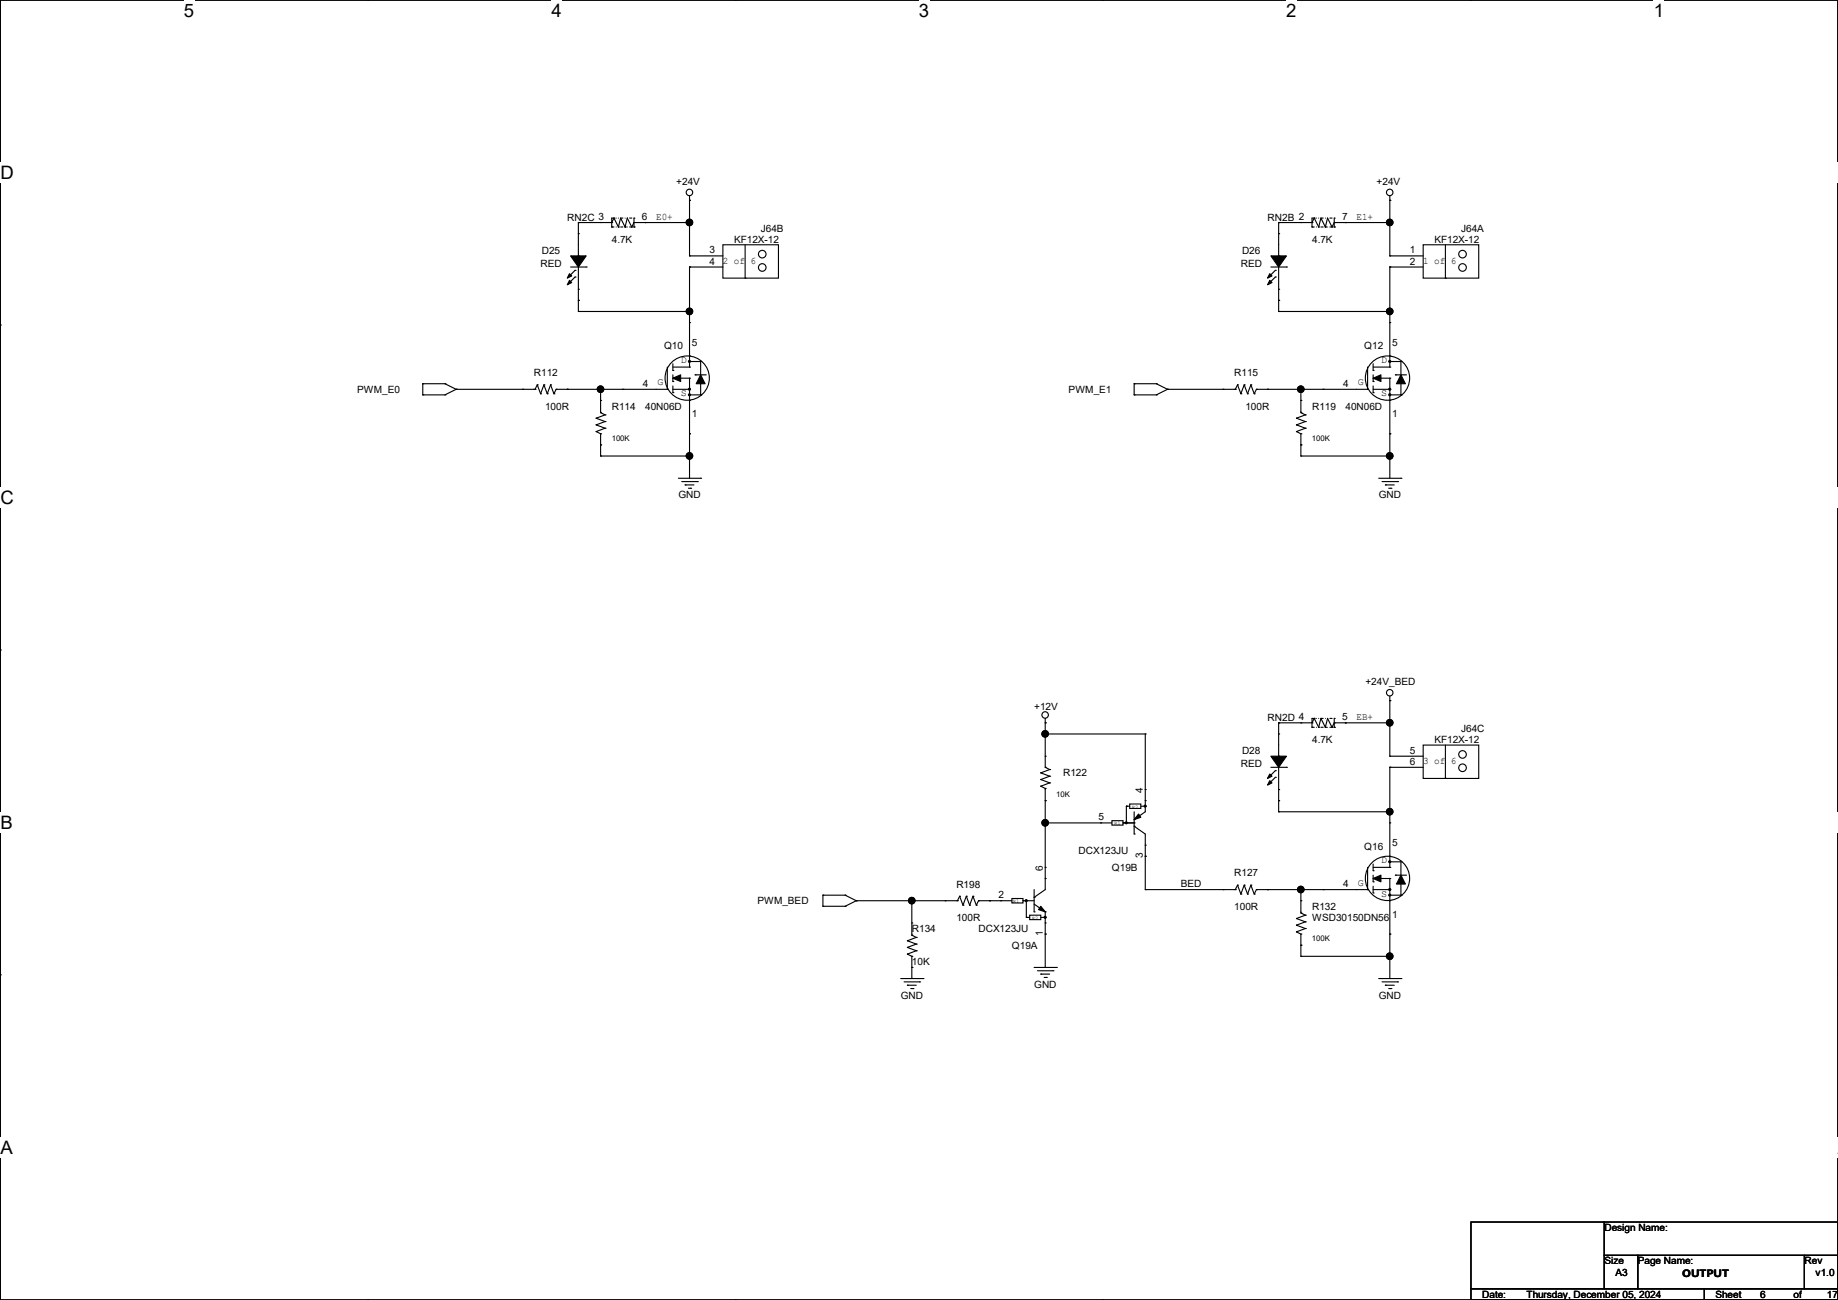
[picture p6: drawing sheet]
<svg xmlns="http://www.w3.org/2000/svg" width="420mm" height="297mm" viewBox="0 0 420 297" stroke-linecap="round" stroke-linejoin="round" font-family="sans-serif">
<path d="M.1 0h419.8v297h-419.8z" fill="none" stroke="#000" stroke-width=".25"/>
<path d="M42 0h2.4v4.8h-2.4z" fill="#fff"/>
<path d="M84 0h.1M84 297h.1" fill="none" stroke="#000" stroke-width=".25"/>
<path d="M126 0h2.4v4.8h-2.4z" fill="#fff"/>
<path d="M168 0h.1M168 297h.1" fill="none" stroke="#000" stroke-width=".25"/>
<path d="M210 0h2.3v4.8h-2.3z" fill="#fff"/>
<path d="M252 0h.1M252 297h.1" fill="none" stroke="#000" stroke-width=".25"/>
<path d="M293.9 0h2.4v4.8h-2.4z" fill="#fff"/>
<path d="M336 0h.1M336 297h.1" fill="none" stroke="#000" stroke-width=".25"/>
<g fill="#fff">
<path d="M377.9 0h2.4v4.8h-2.4z"/>
<path d="M.1 37.1h3v4.8h-3z"/>
<path d="M419.9 37.1l.1 4.8z"/>
<path d="M.1 111.3h3v4.8h-3z"/>
<path d="M419.9 111.3l.1 4.8z"/>
</g>
<path d="M.1 74.3h.1M419.9 74.3h.1" fill="none" stroke="#000" stroke-width=".25"/>
<g fill="#fff">
<path d="M.1 185.6h2.8v4.7h-2.8z"/>
<path d="M419.9 185.6l.1 4.7z"/>
</g>
<path d="M.1 148.5h.1M419.9 148.5h.1" fill="none" stroke="#000" stroke-width=".25"/>
<g fill="#fff">
<path d="M0 259.8h2.9v4.7h-2.9z"/>
<path d="M419.9 259.8h.1v4.7h-.1z"/>
</g>
<g fill="none" stroke="#000" stroke-width=".25">
<path d="M132.2 58.5h.1M132.2 53.4h.1M132.2 50.8h.1M132.2 50.8h7.6M132.2 50.8v7.7M137.2 50.8h.1M139.8 51.9h.1M139.8 50.8h.1M139.8 49.8v2.1M140.3 49.8h.1M140.3 49.8l1 2.1M140.3 49.8l-.5 1"/>
<path d="M141.3 51.9h.1M141.3 51.9l.5-2.1 1 2.1M142.8 51.9h.1M142.8 51.9l.5-2.1 1.1 2.1M144.4 51.9h.1M144.9 51.9h.1M144.9 50.8h.1M144.9 50.8h12.7M144.9 49.8v2.1M144.9 50.8l-.5 1.1M147.4 50.8h.1M157.6 45.8h.1"/>
<path d="M157.6 58.5h.1M157.6 50.8h.1M157.6 44.7v13.8M157.6 58.5h7.6M165.2 55.9h12.7v7.6h-12.7zM170.3 55.9v7.6M292.2 58.5h.1M292.2 53.4h.1M292.2 50.8h.1M292.2 50.8h7.6M292.2 50.8v7.7M297.3 50.8h.1"/>
<path d="M299.8 51.9h.1M299.8 50.8h.1M299.8 49.8v2.1M300.3 49.8h.1M300.3 49.8l1 2.1M300.3 49.8l-.5 1M301.3 51.9h.1M301.3 51.9l.5-2.1 1.1 2.1M302.9 51.9h.1M302.9 51.9l.5-2.1 1 2.1M304.4 51.9h.1M304.9 51.9h.1"/>
<path d="M304.9 50.8h.1M304.9 49.8v2.1M304.9 50.8l-.5 1.1M304.9 50.8h12.7M307.4 50.8h.1M317.6 45.8h.1M317.6 58.5h.1M317.6 50.8h.1M317.6 44.7v13.8M317.6 58.5h7.6M325.2 55.9h12.7v7.6h-12.7zM330.3 55.9v7.6"/>
<path d="M130.4 61h3.5M131.4 61.8h.1M131.4 63.3h.1M131.4 61.8l-1.5 1.5M131.4 63.3l-1.5 1.5M132.2 66.1h.1M132.2 68.6h.1M132.2 71.2h.1M132.2 61v10.2M132.2 71.2h25.4M133.9 61h.1M157.6 73.7h.1"/>
<path d="M157.6 61h.1M157.6 71.2h.1M157.6 61v22.9M157.6 61h7.6M170.3 63.5h.1M290.4 61h3.6M291.4 61.8h.1M291.4 63.3h.1M291.4 61.8l-1.5 1.5M291.4 63.3l-1.5 1.5M292.2 66.1h.1M292.2 68.6h.1"/>
<path d="M292.2 71.2h.1M292.2 61v10.2M292.2 71.2h25.4M294 61h.1M317.6 73.7h.1M317.6 61h.1M317.6 71.2h.1M317.6 61v22.9M317.6 61h7.6M330.3 63.5h.1M96.6 90.2h.1M96.6 87.7h.1"/>
<path d="M96.6 87.7h5.1M96.6 90.2h5.1M96.6 87.7v2.5M101.7 87.7h.1M101.7 90.2h.1M101.7 87.7l2.5 1.2M104.2 88.9h.1M104.2 88.9l-2.5 1.3M104.2 88.9h18.1M119.5 88.9h.1M122.3 88.9h.1M122.8 87.9h.1"/>
<path d="M122.8 87.9l-.5 1M122.8 87.9l.7 2.1M123.5 90h.1M124.3 87.9h.1M124.3 87.9l-.8 2.1M124.3 87.9l.8 2.1M125.1 90h.1M125.8 87.9h.1M125.8 87.9l-.7 2.1M125.8 87.9l.8 2.1M126.6 90h.1M127.1 88.9h.1"/>
<path d="M127.1 88.9l-.5 1.1M127.1 88.9h25.4M129.6 88.9h.1M136.2 95.5h.1M136.2 97.1h.1M136.2 98.6h.1M136.2 95.5l2.1 .8M136.2 97.1l2.1 .7M136.2 98.6l1 .5M137.2 99.1h.1M137.2 94.3h.1M137.2 91.5h.1"/>
<path d="M137.2 88.9h.1M137.2 94.3l1.1 .5M137.2 88.9v5.4M137.2 99.1v5.1M138.3 94.8h.1M138.3 96.3h.1M138.3 97.8h.1M138.3 94.8l-2.1 .7M138.3 96.3l-2.1 .8M138.3 97.8l-2.1 .8M142.3 88.9h.1M152.5 88.9h.1"/>
<path d="M152.5 83.9v5M153.8 84.6h.1M153.8 87.2h.1M153.8 89.7h.1M153.8 88.9h3.8M153.8 86.4h3.8M153.8 83.9h3.8M153.8 83.1v1.5M153.8 85.6v1.6M153.8 88.2v1.5M157.6 88.9h.1M157.6 86.4h.1"/>
<path d="M157.6 83.9h.1M157.6 91.5h.1M157.6 81.3h.1M157.6 99.1h.1M157.6 90.2h2.5M157.6 86.4v22.9M157.6 82.6h2.5M158.8 85.6h.1M158.8 85.6h2.6M160.1 82.6h.1M160.1 90.2h.1M160.1 82.6v7.6"/>
<path d="M259.2 90.2h.1M259.2 87.7h.1M259.2 87.7h5M259.2 90.2h5M259.2 87.7v2.5M264.2 87.7h.1M264.2 90.2h.1M264.2 87.7l2.6 1.2M266.8 88.9h.1M266.8 88.9l-2.6 1.3M266.8 88.9h15.5M279.5 88.9h.1"/>
<path d="M282.3 88.9h.1M282.8 87.9h.1M282.8 87.9l-.5 1M282.8 87.9l.7 2.1M283.5 90h.1M284.3 87.9h.1M284.3 87.9l-.8 2.1M284.3 87.9l.8 2.1M285.1 90h.1M285.8 87.9h.1M285.8 87.9l-.7 2.1M285.8 87.9l.8 2.1"/>
<path d="M286.6 90h.1M287.1 88.9h.1M287.1 88.9h25.4M287.1 88.9l-.5 1.1M289.6 88.9h.1M296.2 95.5h.1M296.2 97.1h.1M296.2 98.6h.1M296.2 95.5l2.1 .8M296.2 97.1l2.1 .7M296.2 98.6l1.1 .5M297.3 99.1h.1"/>
<path d="M297.3 94.3h.1M297.3 91.5h.1M297.3 88.9h.1M297.3 88.9v5.4M297.3 99.1v5.1M297.3 94.3l1 .5M298.3 94.8h.1M298.3 96.3h.1M298.3 97.8h.1M298.3 94.8l-2.1 .7M298.3 96.3l-2.1 .8M298.3 97.8l-2.1 .8"/>
<path d="M302.3 88.9h.1M312.5 88.9h.1M312.5 83.9v5M313.8 84.6h.1M313.8 87.2h.1M313.8 89.7h.1M313.8 88.9h3.8M313.8 86.4h3.8M313.8 83.9h3.8M313.8 83.1v1.5M313.8 85.6v1.6M313.8 88.2v1.5"/>
<path d="M317.6 88.9h.1M317.6 86.4h.1M317.6 83.9h.1M317.6 91.5h.1M317.6 81.3h.1M317.6 99.1h.1M317.6 90.2h2.5M317.6 86.4v22.9M317.6 82.6h2.5M318.9 85.6h.1M318.9 85.6h2.5M320.1 82.6h.1"/>
<path d="M320.1 90.2h.1M320.1 82.6v7.6M137.2 101.6h.1M137.2 104.2h.1M137.2 104.2h20.4M155 109.3h5.1M155.8 110h3.5M156.5 110.8h.1M156.5 110.8h2.1M157.3 111.5h.5M157.6 104.2h.1M157.8 111.5h.1"/>
<path d="M159.3 110h.1M160.1 109.3h.1M297.3 101.6h.1M297.3 104.2h.1M297.3 104.2h20.3M315 109.3h5.1M315.8 110h3.6M316.6 110.8h.1M316.6 110.8h2M317.3 111.5h.5M317.6 104.2h.1M317.8 111.5h.1"/>
<path d="M319.4 110h.1M320.1 109.3h.1M317.6 159v13.8M237.8 179.6h.1M237.8 178.1h.1M237.8 176.6h.1M237.8 179.6l1 .5M237.8 178.1l2.1 .8M237.8 176.6l2.1 .7M238.8 165.1h.1M238.8 175.3h.1M238.8 172.8h.1"/>
<path d="M238.8 167.7h.1M238.8 164.1v11.2M238.8 175.3l1.1 .5M238.8 167.7h22.9M239.9 178.9h.1M239.9 177.3h.1M239.9 175.8h.1M239.9 178.9l-2.1 .7M239.9 177.3l-2.1 .8M239.9 175.8l-2.1 .8M261.7 167.7h.1M261.7 167.7v17.8l-2.5 1.7"/>
<path d="M290.4 175.3h3.6M291.4 176.1h.1M291.4 177.6h.1M291.4 176.1l-1.5 1.5M291.4 177.6l-1.5 1.5M292.2 172.8h.1M292.2 167.7h.1M292.2 165.1h.1M292.2 165.1h7.6M292.2 165.1v7.7M292.2 175.3v10.2M294 175.3h.1"/>
<path d="M297.3 165.1h.1M299.8 166.2h.1M299.8 165.1h.1M299.8 164.1v2.1M300.3 164.1h.1M300.3 164.1l1 2.1M300.3 164.1l-.5 1M301.3 166.2h.1M301.3 166.2l.5-2.1 1.1 2.1M302.9 166.2h.1M302.9 166.2l.5-2.1 1 2.1M304.4 166.2h.1"/>
<path d="M304.9 166.2h.1M304.9 165.1h.1M304.9 164.1v2.1M304.9 165.1l-.5 1.1M304.9 165.1h12.7M307.4 165.1h.1M317.6 160.1h.1M317.6 172.8h.1M317.6 175.3h.1M317.6 165.1h.1M317.6 175.3v22.9M317.6 172.8h7.6"/>
<path d="M317.6 175.3h7.6M325.2 170.2h12.7v7.6h-12.7zM330.3 177.8h.1M330.3 170.2v7.6M238.8 198.2h.1M238.8 180.1h.1M238.8 182.9h.1M238.8 188h.1M238.8 180.1v23.1l-2.5 1.8M238.8 188h15.3M251.5 188h.1M254.1 187.5h2.5v1h-2.5z"/>
<path d="M256.6 188h.1M256.6 188h2.6M257.4 184.2h.1M257.4 184.2h.7M257.4 184.2v3.8M258.1 183.7h2.6v1h-2.6zM259.2 187.2h.1M259.2 188.8h.1M259.2 190.5h.1M259.2 188h.1M259.2 185.5v5M259.2 188.8l2.5 1.7v12.7"/>
<path d="M260.7 184.2h1M261.7 193.1h.1M261.7 184.2h.1M261.7 182.9h.1M261.7 180.4h.1M261.7 195.6h.1M292.2 180.4h.1M292.2 182.9h.1M292.2 185.5h.1M292.2 185.5h25.4M312.5 198.2v5M313.8 198.9h.1"/>
<path d="M313.8 197.4v1.5M313.8 199.9v1.6M313.8 198.2h3.8M317.6 198.2h.1M317.6 195.6h.1M317.6 188h.1M317.6 185.5h.1M317.6 196.9h2.5M318.9 199.9h.1M318.9 199.9h2.5M320.1 196.9h.1M320.1 196.9v7.6"/>
<path d="M188 207.1h.1M188 204.5h.1M188 204.5h5.1M188 207.1h5.1M188 204.5v2.6M193.1 204.5h.1M193.1 207.1h.1M193.1 204.5l2.6 1.3M195.7 205.8h.1M195.7 205.8l-2.6 1.3M195.7 205.8h23.1M207.3 214.9h.1"/>
<path d="M207.3 216.5h.1M207.3 218h.1M207.3 214.9l2.1 .8M207.3 216.5l2.1 .7M207.3 218l1.1 .5M208.4 218.5h.1M208.4 213.7h.1M208.4 210.9h.1M208.4 205.8h.1M208.4 213.7l1 .5M208.4 205.8v7.9M208.4 218.5v5.1"/>
<path d="M209.4 214.2h.1M209.4 215.7h.1M209.4 217.2h.1M209.4 214.2l-2.1 .7M209.4 215.7l-2.1 .8M209.4 217.2l-2.1 .8M216 205.8h.1M218.8 205.8h.1M219.3 204.8h.1M219.3 204.8l-.5 1M219.3 204.8l.7 2M220 206.8h.1"/>
<path d="M220.8 204.8h.1M220.8 204.8l-.8 2M220.8 204.8l.8 2M221.6 206.8h.1M222.3 204.8h.1M222.3 204.8l-.7 2M222.3 204.8l.8 2M223.1 206.8h.1M223.6 205.8h.1M223.6 205.8h7.6M223.6 205.8l-.5 1M226.1 205.8h.1"/>
<path d="M228.7 205.8h.1M231.2 205.3h2.6v1h-2.6zM233.8 205.8h.1M233.8 205.8h2.5M234.5 209.6h.1M234.5 205.8h.1M234.5 209.6h.8M234.5 205.8v3.8M235.3 209.1h2.5v1h-2.5zM236.3 205h.1M236.3 208.3h.1M236.3 206.5l2.5 1.8"/>
<path d="M236.3 203.2v5.1M237.8 209.6h1M238.8 208.3h.1M238.8 210.9h.1M238.8 209.6h.1M238.8 200.7h.1M238.8 213.4h.1M238.8 208.3v12.7M261.7 203.2h.1M261.7 203.2h20.6M279.5 203.2h.1M282.3 203.2h.1"/>
<path d="M282.8 202.2h.1M282.8 202.2l-.5 1M282.8 202.2l.7 2.1M283.5 204.3h.1M284.3 202.2h.1M284.3 202.2l-.8 2.1M284.3 202.2l.8 2.1M285.1 204.3h.1M285.8 202.2h.1M285.8 202.2l-.7 2.1M285.8 202.2l.8 2.1M286.6 204.3h.1"/>
<path d="M287.1 203.2h.1M287.1 203.2l-.5 1.1M287.1 203.2h25.4M289.6 203.2h.1M296.2 209.8h.1M296.2 211.4h.1M296.2 212.9h.1M296.2 209.8l2.1 .8M296.2 211.4l2.1 .7M296.2 212.9l1.1 .5M297.3 213.4h.1M297.3 208.6h.1"/>
<path d="M297.3 215.9h.1M297.3 205.8h.1M297.3 203.2h.1M297.3 218.5h.1M297.3 208.6l1 .5M297.3 203.2v5.4M297.3 213.4v5.1M297.3 218.5h20.3M298.3 209.1h.1M298.3 210.6h.1M298.3 212.1h.1M298.3 209.1l-2.1 .7"/>
<path d="M298.3 210.6l-2.1 .8M298.3 212.1l-2.1 .8M302.3 203.2h.1M312.5 203.2h.1M313.8 201.5h.1M313.8 204h.1M313.8 202.5v1.5M313.8 203.2h3.8M313.8 200.7h3.8M317.6 203.2h.1M317.6 200.7h.1M317.6 205.8h.1"/>
<path d="M317.6 213.4h.1M317.6 218.5h.1M317.6 204.5h2.5M317.6 200.7v22.9M320.1 204.5h.1M.1 222.7h.1M205.8 223.6h5.1M206.6 224.3h3.5M207.3 225.1h.1M207.3 225.1h2.1M208.1 225.8h.5M208.4 221h.1"/>
<path d="M208.6 225.8h.1M210.1 224.3h.1M210.9 223.6h.1M236.3 221h5.1M237.1 221.8h3.5M237.8 222.5h.1M237.8 222.5h2.1M238.6 223.3h.5M239.1 223.3h.1M240.6 221.8h.1M241.4 221h.1M315 223.6h5.1"/>
<path d="M315.8 224.3h3.6M316.6 225.1h.1M316.6 225.1h2M317.3 225.8h.5M317.8 225.8h.1M319.4 224.3h.1M320.1 223.6h.1M419.9 222.7h.1M336.1 279.2h30.5v15.2h-30.5zM366.6 279.2h53.3v7.6h-53.3zM336.1 294.4h53.4v2.6h-53.4zM366.6 286.8h7.6v7.6h-7.6z"/>
<path d="M374.2 286.8h38.1v7.6h-38.1zM389.5 294.4h30.4v2.6h-30.4zM412.3 286.8h7.6v7.6h-7.6z"/>
<circle cx="157.5" cy="44" r=".74"/>
<circle cx="174.2" cy="58.1" r=".87"/>
<circle cx="317.6" cy="44" r=".74"/>
<circle cx="334.2" cy="58.1" r=".87"/>
<circle cx="174.2" cy="61.1" r=".87"/>
<circle cx="334.2" cy="61.1" r=".87"/>
<circle cx="157" cy="86.4" r="5.1"/>
<circle cx="317.1" cy="86.4" r="5.1"/>
<circle cx="317.6" cy="158.3" r=".74"/>
<circle cx="238.8" cy="163.3" r=".74"/>
<circle cx="334.2" cy="175.4" r=".87"/>
<circle cx="334.2" cy="172.4" r=".87"/>
<circle cx="317.1" cy="200.7" r="5.1"/>
</g>
<g fill="#000" stroke="#000" stroke-width=".25">
<path d="M153.8 86.4l1.7-.8v1.6zM160.1 85.6l1 2.1h-2zM313.8 86.4l1.8-.8v1.6zM320.1 85.6l1 2.1h-2zM260.2 186l.5 .7-1.5 .5zM320.1 199.9l1 2.1h-2zM237.8 207.1l1 1.2-1.5-.5zM313.8 200.7l1.8-.8v1.6z"/>
<path d="M130.1 64.1l.5 .5-1 .5z" fill-rule="evenodd"/>
<path d="M130.1 62.5l.5 .5-1 .5z" fill-rule="evenodd"/>
<path d="M130.4 58.5h3.5l-1.7 2.5z" fill-rule="evenodd"/>
<path d="M290.2 64.1l.5 .5-1.1 .5z" fill-rule="evenodd"/>
<path d="M290.2 62.5l.5 .5-1.1 .5z" fill-rule="evenodd"/>
<path d="M290.4 58.5h3.6l-1.8 2.5z" fill-rule="evenodd"/>
<path d="M290.2 178.4l.5 .5-1.1 .5z" fill-rule="evenodd"/>
<path d="M290.2 176.8l.5 .5-1.1 .5z" fill-rule="evenodd"/>
<path d="M290.4 172.8h3.6l-1.8 2.5z" fill-rule="evenodd"/>
<circle cx="157.5" cy="50.8" r=".74"/>
<circle cx="317.6" cy="50.8" r=".74"/>
<circle cx="157.5" cy="71.1" r=".74"/>
<circle cx="317.6" cy="71.1" r=".74"/>
<circle cx="137.2" cy="88.9" r=".74"/>
<circle cx="157.5" cy="90.2" r=".23"/>
<circle cx="157.5" cy="88.9" r=".23"/>
<circle cx="157.5" cy="82.6" r=".23"/>
<circle cx="297.2" cy="88.9" r=".74"/>
<circle cx="317.6" cy="88.9" r=".23"/>
<circle cx="317.6" cy="82.6" r=".23"/>
<circle cx="317.6" cy="90.2" r=".23"/>
<circle cx="157.5" cy="104.2" r=".74"/>
<circle cx="317.6" cy="104.2" r=".74"/>
<circle cx="238.8" cy="167.7" r=".74"/>
<circle cx="317.6" cy="165.1" r=".74"/>
<circle cx="238.8" cy="188" r=".74"/>
<circle cx="257.4" cy="188" r=".23"/>
<circle cx="261.7" cy="184.2" r=".23"/>
<circle cx="317.6" cy="185.4" r=".74"/>
<circle cx="317.6" cy="196.9" r=".23"/>
<circle cx="208.3" cy="205.8" r=".74"/>
<circle cx="234.5" cy="205.8" r=".23"/>
<circle cx="238.8" cy="209.6" r=".23"/>
<circle cx="297.2" cy="203.2" r=".74"/>
<circle cx="317.6" cy="218.5" r=".74"/>
<circle cx="317.6" cy="204.5" r=".23"/>
<circle cx="317.6" cy="203.2" r=".23"/>
</g>
<path d="M139.8 49.8h5.1M139.8 51.9h5.1M144.9 49.8h.1M144.9 51.9h.1M299.8 49.8h5.1M299.8 51.9h5.1M304.9 49.8h.1M304.9 51.9h.1M299.8 164.1h5.1M299.8 166.2h5.1M304.9 164.1h.1M304.9 166.2h.1" fill="none" stroke="#000" stroke-width=".25" stroke-dasharray=".5 .5 0 .5 0 .5"/>
<g font-size="4.2">
<text x="42" y="3.9">5</text>
<text x="126" y="3.9">4</text>
<text x="210" y="3.9">3</text>
<text x="293.9" y="3.9">2</text>
<text x="377.9" y="3.9">1</text>
<text x=".1" y="40.9">D</text>
<text x=".1" y="115.1">C</text>
<text x=".1" y="189.4">B</text>
<text x=".1" y="263.6">A</text>
<text x="419.9" y="263.6">A</text>
</g>
<g font-size="2.3">
<text x="154.5" y="42.2">+24V</text>
<text x="314.6" y="42.2">+24V</text>
<text x="129.6" y="50.4">RN2C 3</text>
<text x="146.7" y="50.3">6</text>
<text x="149.9" y="50.2">E0+</text>
<text x="173.8" y="52.9">J64B</text>
<text x="289.7" y="50.4">RN2B 2</text>
<text x="306.7" y="50.3">7</text>
<text x="310" y="50.2">E1+</text>
<text x="333.9" y="52.9">J64A</text>
<text x="123.8" y="58">D25</text>
<text x="139.8" y="55.5">4.7K</text>
<text x="162.1" y="57.9">3</text>
<text x="167.7" y="55.5">KF12X-12</text>
<text x="283.8" y="58">D26</text>
<text x="299.8" y="55.5">4.7K</text>
<text x="322.2" y="57.9">1</text>
<text x="327.8" y="55.5">KF12X-12</text>
<text x="123.5" y="61">RED</text>
<text x="162.1" y="60.5">4</text>
<text x="165.2" y="60.3">2 of 6</text>
<text x="283.6" y="61">RED</text>
<text x="322.2" y="60.5">2</text>
<text x="325.2" y="60.3">1 of 6</text>
<text x="151.7" y="79.8">Q10</text>
<text x="155.5" y="82.9">D</text>
<text x="158.1" y="79">5</text>
<text x="311.8" y="79.8">Q12</text>
<text x="315.6" y="82.9">D</text>
<text x="318.2" y="79">5</text>
<text x="81.6" y="89.7">PWM_E0</text>
<text x="122" y="85.9">R112</text>
<text x="146.9" y="88.4">4</text>
<text x="150.2" y="88">G</text>
<text x="244.2" y="89.7">PWM_E1</text>
<text x="282" y="85.9">R115</text>
<text x="306.9" y="88.4">4</text>
<text x="310.2" y="88">G</text>
<text x="124.6" y="93.6">100R</text>
<text x="139.8" y="93.6">R114</text>
<text x="147.4" y="93.6">40N06D</text>
<text x="155.5" y="90.6">S</text>
<text x="158.1" y="95.3">1</text>
<text x="284.6" y="93.6">100R</text>
<text x="299.8" y="93.6">R119</text>
<text x="307.4" y="93.6">40N06D</text>
<text x="315.6" y="90.6">S</text>
<text x="318.2" y="95.3">1</text>
<text x="155" y="113.9">GND</text>
<text x="315.1" y="113.9">GND</text>
<text x="312" y="156.5">+24V_BED</text>
<text x="236.3" y="162.1">+12V</text>
<text x="289.7" y="164.7">RN2D 4</text>
<text x="306.7" y="164.6">5</text>
<text x="310" y="164.5">EB+</text>
<text x="333.9" y="167.2">J64C</text>
<text x="283.8" y="172.3">D28</text>
<text x="299.8" y="169.8">4.7K</text>
<text x="322.2" y="172.2">5</text>
<text x="327.8" y="169.8">KF12X-12</text>
<text x="242.9" y="177.4">R122</text>
<text x="283.6" y="175.3">RED</text>
<text x="322.2" y="174.8">6</text>
<text x="325.2" y="174.6">3 of 6</text>
<text x="261.2" y="181.1" transform="rotate(-90 261.2 181.1)">4</text>
<text x="251.1" y="187.5">5</text>
<text x="246.5" y="195.2">DCX123JU</text>
<text x="261.2" y="196.1" transform="rotate(-90 261.2 196.1)">3</text>
<text x="311.8" y="194.1">Q16</text>
<text x="315.6" y="197.2">D</text>
<text x="318.2" y="193.3">5</text>
<text x="218.5" y="202.8">R198</text>
<text x="238.3" y="198.9" transform="rotate(-90 238.3 198.9)">6</text>
<text x="254.1" y="199">Q19B</text>
<text x="269.8" y="202.7">BED</text>
<text x="282" y="200.2">R127</text>
<text x="306.9" y="202.7">4</text>
<text x="310.2" y="202.3">G</text>
<text x="173.1" y="206.6">PWM_BED</text>
<text x="228.2" y="205.2">2</text>
<text x="282" y="207.9">100R</text>
<text x="299.8" y="207.9">R132</text>
<text x="315.6" y="204.9">S</text>
<text x="318.2" y="209.6">1</text>
<text x="208.4" y="212.9">R134</text>
<text x="218.5" y="210.4">100R</text>
<text x="223.6" y="212.9">DCX123JU</text>
<text x="238.3" y="213.9" transform="rotate(-90 238.3 213.9)">1</text>
<text x="299.8" y="210.4">WSD30150DN56</text>
<text x="208.4" y="220.6">10K</text>
<text x="231.2" y="216.7">Q19A</text>
<text x="236.3" y="225.6">GND</text>
<text x="205.8" y="228.2">GND</text>
<text x="315.1" y="228.2">GND</text>
<text x="366.6" y="281.3">Design Name:</text>
<text x="366.6" y="288.9">Size</text>
<text x="369.2" y="291.4">A3</text>
<text x="374.3" y="288.9">Page Name:</text>
<text x="384.4" y="291.8">OUTPUT</text>
<text x="412.4" y="288.9">Rev</text>
<text x="414.9" y="291.4">v1.0</text>
<text x="338.7" y="296.5">Date:</text>
<text x="348.8" y="296.5">Thursday, December 05, 2024</text>
<text x="392" y="296.5">Sheet</text>
<text x="402.2" y="296.5">6</text>
<text x="409.8" y="296.5">of</text>
<text x="417.4" y="296.5">17</text>
</g>
<g font-size="1.8">
<text x="139.8" y="100.7">100K</text>
<text x="299.8" y="100.7">100K</text>
<text x="241.4" y="182">10K</text>
<text x="299.8" y="215">100K</text>
</g>
<g font-size="1.3">
<text x="258.6" y="184.7">R2</text>
<text x="254.6" y="188.6">R1</text>
<text x="231.5" y="206.3">R1</text>
<text x="235.8" y="210.1">R2</text>
</g>
</svg>
